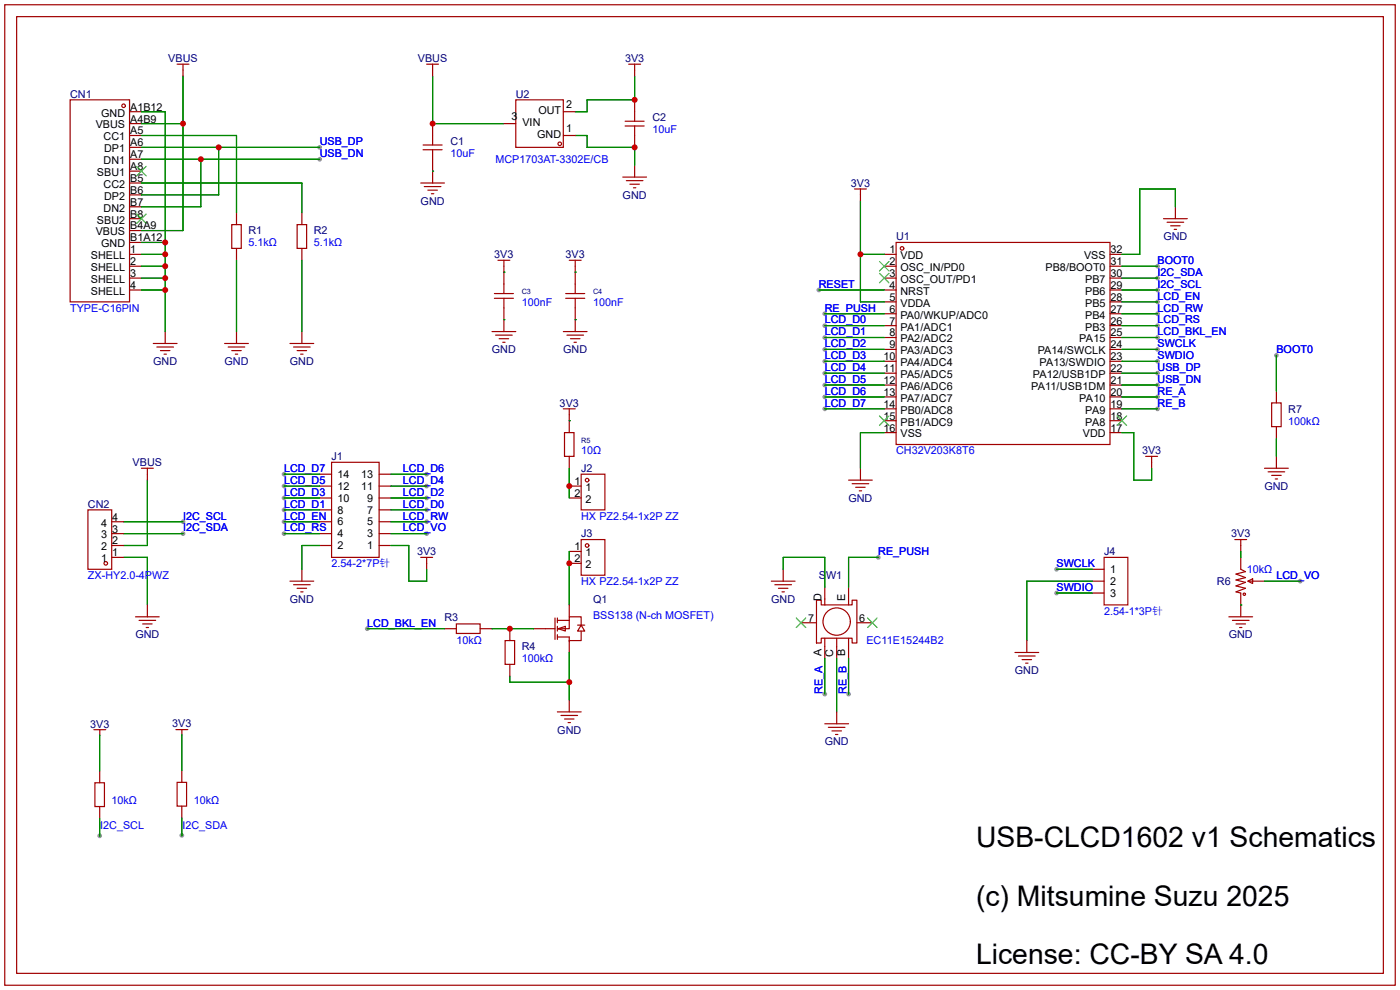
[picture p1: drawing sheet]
<svg xmlns="http://www.w3.org/2000/svg" width="299mm" height="212mm" viewBox="0 0 299 212" stroke-linecap="round" stroke-linejoin="round" font-family="sans-serif">
<g fill="#999">
<circle cx="247.4" cy="79.8" r=".51"/>
<circle cx="247.4" cy="82.3" r=".51"/>
<circle cx="68.3" cy="34" r=".51"/>
<circle cx="68.3" cy="31.5" r=".51"/>
<circle cx="39.1" cy="111.5" r=".51"/>
<circle cx="39.1" cy="114" r=".51"/>
<circle cx="78.5" cy="134.4" r=".51"/>
<circle cx="91.2" cy="114" r=".51"/>
<circle cx="60.7" cy="114" r=".51"/>
<circle cx="91.2" cy="111.5" r=".51"/>
<circle cx="60.7" cy="111.5" r=".51"/>
<circle cx="60.7" cy="109" r=".51"/>
<circle cx="91.2" cy="106.4" r=".51"/>
<circle cx="60.7" cy="106.4" r=".51"/>
<circle cx="91.2" cy="103.9" r=".51"/>
<circle cx="60.7" cy="103.9" r=".51"/>
<circle cx="91.2" cy="101.3" r=".51"/>
<circle cx="60.7" cy="101.3" r=".51"/>
<circle cx="91.2" cy="109" r=".51"/>
<circle cx="187.7" cy="119.1" r=".51"/>
<circle cx="176.3" cy="148.3" r=".51"/>
<circle cx="181.4" cy="148.3" r=".51"/>
<circle cx="176.3" cy="67.1" r=".51"/>
<circle cx="247.4" cy="74.7" r=".51"/>
<circle cx="247.4" cy="77.2" r=".51"/>
<circle cx="247.4" cy="56.9" r=".51"/>
<circle cx="175" cy="62" r=".51"/>
<circle cx="247.4" cy="62" r=".51"/>
<circle cx="247.4" cy="59.4" r=".51"/>
<circle cx="247.4" cy="69.6" r=".51"/>
<circle cx="247.4" cy="64.5" r=".51"/>
<circle cx="247.4" cy="67.1" r=".51"/>
<circle cx="247.4" cy="72.1" r=".51"/>
<circle cx="176.3" cy="69.6" r=".51"/>
<circle cx="176.3" cy="72.1" r=".51"/>
<circle cx="176.3" cy="74.7" r=".51"/>
<circle cx="176.3" cy="77.2" r=".51"/>
<circle cx="176.3" cy="79.8" r=".51"/>
<circle cx="176.3" cy="82.3" r=".51"/>
<circle cx="176.3" cy="84.8" r=".51"/>
<circle cx="176.3" cy="87.4" r=".51"/>
<circle cx="247.4" cy="87.4" r=".51"/>
<circle cx="247.4" cy="84.8" r=".51"/>
<circle cx="225.8" cy="121.7" r=".51"/>
<circle cx="225.8" cy="126.7" r=".51"/>
<circle cx="277.9" cy="124.2" r=".51"/>
<circle cx="272.8" cy="75.9" r=".51"/>
</g>
<g fill="none" stroke="#a10000" stroke-width=".25">
<path d="M1 1h297.2v209.6h-297.2zM3.6 3.6h292.1v204.4h-292.1zM37.8 13.7h2.6M39.1 13.7v2.6M91.2 13.7h2.5M92.5 13.7v2.6M134.4 13.7h2.5M135.6 13.7v2.6M15 21.3h12.7v43.2h-12.7zM27.7 23.9h2.5M27.7 26.4h2.5M27.7 29h2.5"/>
<path d="M27.7 31.5h2.5M27.7 34h2.5M27.7 36.6h2.5M27.7 39.1h2.5M89.9 39.1h5.1M90.4 31h4.1M90.4 32h4.1M90.7 39.9h3.5M92.5 26.4v4.6M92.5 32v7.1M107.7 26.4h2.5M110.2 21.3h10.2v10.2h-10.2z"/>
<path d="M120.4 23.9h2.5M120.4 29h2.5M133.1 37.8h5.1M133.6 25.9h4.1M133.6 26.9h4.1M133.9 38.6h3.5M134.6 39.4h2.1M135.6 21.3v4.6M135.6 26.9v4.6M135.6 35.3v2.5M27.7 54.4h2.5M27.7 56.9h2.5"/>
<path d="M27.7 59.4h2.5M27.7 46.7h2.5M27.7 41.7h2.5M27.7 44.2h2.5M27.7 49.3h2.5M27.7 51.8h2.5M49.5 48h2.1v5.1h-2.1zM50.5 45.5v2.5M50.5 53.1v2.5M63.5 48h2v5.1h-2zM64.5 45.5v2.5M64.5 53.1v2.5"/>
<path d="M91.4 40.6h2.1M92.2 41.4h.5M106.4 55.6h2.6M107.7 55.6v7.1M121.7 55.6h2.5M122.9 55.6v7.1M135.4 40.1h.5M182.6 40.4h2.6M183.9 40.4v2.5M189 54.4h2.5M189 56.9h2.5M189 59.4h2.5"/>
<path d="M191.5 51.8h45.7v43.2h-45.7zM237.2 54.4h2.6M237.2 56.9h2.6M237.2 59.4h2.6M248.7 46.7h5M249.4 47.5h3.6M250.2 48.3h2M251 49h.5M251.2 44.2v2.5M27.7 62h2.5M32.8 73.4h5M33.5 74.2h3.6"/>
<path d="M34.3 74.9h2M35.1 75.7h.5M35.3 70.9v2.5M48 73.4h5.1M48.8 74.2h3.5M49.5 74.9h2.1M50.3 75.7h.5M50.5 70.9v2.5M62 73.4h5.1M62.7 74.2h3.6M63.5 74.9h2M64.3 75.7h.5"/>
<path d="M64.5 70.9v2.5M105.2 70.9h5M105.7 63.8h4M105.7 62.7h4M105.9 71.6h3.6M106.7 72.4h2M107.4 73.2h.5M107.7 63.8v7.1M120.4 70.9h5.1M120.9 63.8h4.1M120.9 62.7h4.1M121.2 71.6h3.5"/>
<path d="M121.9 72.4h2.1M122.7 73.2h.5M122.9 63.8v7.1M189 62h2.5M189 64.5h2.5M189 67.1h2.5M189 69.6h2.5M189 72.1h2.5M189 74.7h2.5M189 77.2h2.5M189 79.8h2.5M237.2 62h2.6"/>
<path d="M237.2 64.5h2.6M237.2 67.1h2.6M237.2 69.6h2.6M237.2 72.1h2.6M237.2 74.7h2.6M237.2 77.2h2.6M237.2 79.8h2.6M70.9 98.8h10.1v20.3h-10.1zM120.4 87.4h2.5M120.6 92.5h2.1v5h-2.1zM121.7 87.4v5.1M121.7 97.5v2.6"/>
<path d="M189 82.3h2.5M189 84.8h2.5M189 87.4h2.5M189 89.9h2.5M189 92.5h2.5M237.2 82.3h2.6M237.2 84.8h2.6M237.2 87.4h2.6M237.2 89.9h2.6M237.2 92.5h2.6M244.9 97.5h2.5M246.1 97.5v2.6"/>
<path d="M271.8 86.1h2v5.1h-2zM272.8 83.6v2.5M272.8 91.2v2.5M272.8 97.5v2.6M18.8 109h5.1v12.7h-5.1zM23.9 116.6h2.5M23.9 114h2.5M23.9 111.5h2.5M23.9 119.1h2.5M30.2 100.1h2.6M31.5 100.1v2.5M68.3 116.6h2.6"/>
<path d="M68.3 114h2.6M68.3 111.5h2.6M68.3 109h2.6M68.3 106.4h2.6M68.3 103.9h2.6M68.3 101.3h2.6M81 116.6h2.6M81 114h2.6M81 111.5h2.6M81 109h2.6M81 106.4h2.6M81 103.9h2.6"/>
<path d="M81 101.3h2.6M89.9 119.1h2.6M91.2 119.1v2.6M121.7 106.4h2.5M121.7 103.9h2.5M121.7 117.9h2.5M124.2 101.3h5.1v7.7h-5.1zM124.2 115.3h5.1v7.6h-5.1zM181.4 102.6h5M182.1 103.4h3.6M182.9 104.1h2M183.6 104.9h.5"/>
<path d="M183.9 100.1v2.5M236 119.1h5v10.2h-5zM263.9 115.3h2.5M265.2 115.3v2.6M265.2 119.1v2.6l1 .5-2 .5 2 .7-2 .6 2 .5-2 .7 2 .5-2 .8 1 .2v5.1M270.3 100.1h5M271 100.8h3.6M271.8 101.6h2M272.5 102.4h.5M29 131.8h5M29.7 132.6h3.6M30.5 133.4h2"/>
<path d="M31.2 134.1h.5M31.5 129.3v2.5M62 124.2h5.1M62.7 125h3.6M63.5 125.7h2M64.3 126.5h.5M64.5 121.7v2.5M95 134.4h2.5M97.5 133.4h5.1v2h-5.1zM102.6 134.4h2.6M107.9 136.9h2.1v5.1h-2.1zM109 134.4v2.5"/>
<path d="M114 134.4h4.6M118.6 132.1v4.6M119.1 132.6h2.6v-.8h2.5v1.8M119.1 136.1h2.6v3.3M119.1 132.1v1M119.1 133.9v1M119.1 135.6v1.1M119.3 134.4l1.5-.5v1zM121.7 132.5v1.9h-2.6M121.7 120.4h2.5M121.7 129.3v2.5M123.4 133.6h1.6"/>
<path d="M124.2 133.6l.8 1.3h-1.6zM124.2 134.9v2h-2.5M164.8 124.2h5.1M165.6 125h3.6M166.4 125.7h2M167.1 126.5h.5M167.4 121.7v2.5M171.2 133.1h3.3M174.5 128.3h1v1h6.6v-1h1v9.1h-1v-1h-6.6v1h-1zM176.3 125.5v3.8M176.3 136.4v4.3M178.8 136.4v4.3"/>
<path d="M181.4 125.5v3.8M181.4 136.4v4.3M183.1 133.1h3.3M216.9 139.4h5.1M219.5 136.9v2.5M233.4 124.2h2.6M233.4 126.7h2.6M233.4 121.7h2.6M262.6 131.8h5.1M263.4 132.6h3.6M264.2 133.4h2M264.9 134.1h.5"/>
<path d="M266.7 124.2l1-.5v1zM266.7 124.2h3.6M20.1 156h2.5M21.3 156v1.2M37.6 155.9h2.5M38.9 155.9v1.3M109 142v2.5M119.1 152.1h5.1M119.9 152.9h3.5M120.6 153.7h2.1M121.4 154.4h.5M121.7 149.6v2.5"/>
<path d="M176.3 154.7h5.1M177 155.4h3.6M177.8 156.2h2M178.6 157h.5M178.8 152.1v2.6M217.7 140.2h3.5M218.4 141h2.1M219.2 141.7h.5"/>
<circle cx="26.4" cy="22.6" r=".38"/>
<circle cx="119.6" cy="30.7" r=".38"/>
<circle cx="192.8" cy="53.1" r=".38"/>
<circle cx="125.5" cy="102.6" r=".38"/>
<circle cx="125.5" cy="116.6" r=".38"/>
<circle cx="22.6" cy="120.4" r=".38"/>
<circle cx="178.8" cy="132.8" r="2.92"/>
<circle cx="265.9" cy="127" r=".25"/>
</g>
<g fill="none" stroke="#3c3" stroke-width=".25">
<path d="M29.2 35.6l2 2M31.2 35.6l-2 2M29.2 45.7l2 2.1M31.2 45.7l-2 2.1M188 55.9l2 2M188 58.4l2 2.1M190 55.9l-2 2M190 58.4l-2 2.1M188 88.9l2 2M190 88.9l-2 2M238.8 88.9l2 2M240.8 88.9l-2 2"/>
<path d="M170.2 132.1l2 2M172.2 132.1l-2 2M185.4 132.1l2.1 2M187.5 132.1l-2.1 2"/>
</g>
<g fill="none" stroke="#008700" stroke-width=".25">
<path d="M39.1 16.3v33h-8.9M92.5 16.3v10.1h15.2M135.6 16.3v5h-10.1v2.6h-2.6M30.2 23.9h5.1v47M30.2 26.4h8.9M30.2 29h20.3v16.5M30.2 39.1h34.3v6.4M30.2 34h38.1M30.2 31.5h38.1M42.9 34v10.2h-12.7M46.7 31.5v10.2h-16.5M92.5 36.6h.1"/>
<path d="M122.9 29h2.6v2.5h10.1v3.8M30.2 54.4h5.1M30.2 59.4h5.1M30.2 56.9h5.1M30.2 51.8h5.1M50.5 55.6v15.3M64.5 55.6v15.3M107.7 58.2h.1M122.9 58.2h.1M183.9 42.9v21.6h5.1M183.9 54.4h5.1M239.8 59.4h7.6"/>
<path d="M239.8 56.9h7.6M251.2 44.2v-3.8h-7.6v14h-3.8M30.2 62h5.1M107.7 68.3h.1M122.9 68.3h.1M175 62h14M176.3 79.8h12.7M176.3 67.1h12.7M176.3 74.7h12.7M176.3 77.2h12.7M176.3 69.6h12.7M176.3 72.1h12.7"/>
<path d="M239.8 79.8h7.6M239.8 64.5h7.6M239.8 62h7.6M239.8 67.1h7.6M239.8 74.7h7.6M239.8 77.2h7.6M239.8 69.6h7.6M239.8 72.1h7.6M272.8 75.9v7.7M121.7 89.9h.1M176.3 82.3h12.7M176.3 84.8h12.7"/>
<path d="M176.3 87.4h12.7M189 92.5h-5.1v7.6M239.8 82.3h7.6M239.8 92.5h2.5v10.1h3.8v-2.5M239.8 84.8h7.6M239.8 87.4h7.6M272.8 93.7v3.8M26.4 119.1h5.1v10.2M26.4 111.5h12.7M26.4 114h12.7M31.5 102.6v14h-5.1M60.7 111.5h7.6"/>
<path d="M60.7 114h7.6M60.7 109h7.6M60.7 106.4h7.6M60.7 103.9h7.6M60.7 101.3h7.6M68.3 116.6h-3.8v5.1M83.6 116.6h3.8v7.6h3.8v-2.5M83.6 111.5h7.6M83.6 114h7.6M83.6 109h7.6M83.6 106.4h7.6M83.6 103.9h7.6"/>
<path d="M83.6 101.3h7.6M121.7 100.1v6.3M121.7 117.9v11.4M187.7 119.1h-6.3v6.4M265.2 117.9v1.2M78.5 134.4h16.5M105.2 134.4h8.8M121.7 139.4v10.2M167.4 121.7v-2.6h8.9v6.4M225.8 121.7h7.6M225.8 126.7h7.6M233.4 124.2h-13.9v12.7"/>
<path d="M265.2 129.3h.1M270.3 124.2h7.6M109 144.5v1.3h12.7M176.3 140.7v7.6M178.8 140.7v11.4M181.4 140.7v7.6"/>
</g>
<circle cx="21.3" cy="178.6" r=".51" fill="#999"/>
<path d="M20.3 167.3h2v5.1h-2zM21.3 164.8v2.5M21.3 172.4v2.5" fill="none" stroke="#a10000" stroke-width=".25"/>
<path d="M21.3 157.1v7.7M21.3 174.9v3.8" fill="none" stroke="#008700" stroke-width=".25"/>
<circle cx="38.9" cy="178.5" r=".51" fill="#999"/>
<path d="M37.8 167.2h2.1v5.1h-2.1zM38.9 164.7v2.5M38.9 172.3v2.5" fill="none" stroke="#a10000" stroke-width=".25"/>
<path d="M38.9 157v7.7M38.9 174.8v3.8" fill="none" stroke="#008700" stroke-width=".25"/>
<g fill="#c00">
<circle cx="183.9" cy="54.4" r=".63"/>
<circle cx="35.3" cy="62" r=".63"/>
<circle cx="35.3" cy="59.4" r=".63"/>
<circle cx="35.3" cy="56.9" r=".63"/>
<circle cx="35.3" cy="54.4" r=".63"/>
<circle cx="35.3" cy="51.8" r=".63"/>
<circle cx="39.1" cy="26.4" r=".63"/>
<circle cx="42.9" cy="34" r=".63"/>
<circle cx="46.7" cy="31.5" r=".63"/>
<circle cx="135.6" cy="31.5" r=".63"/>
<circle cx="135.6" cy="21.3" r=".63"/>
<circle cx="92.5" cy="26.4" r=".63"/>
<circle cx="121.7" cy="120.4" r=".63"/>
<circle cx="121.7" cy="145.8" r=".63"/>
<circle cx="109" cy="134.4" r=".63"/>
<circle cx="121.7" cy="103.9" r=".63"/>
</g>
<g font-size="6.1">
<text x="208.6" y="181.1">USB-CLCD1602 v1 Schematics</text>
<text x="208.6" y="193.6">(c) Mitsumine Suzu 2025</text>
<text x="208.6" y="206.1">License: CC-BY SA 4.0</text>
</g>
<g font-size="2.3" fill="#000080">
<text x="36" y="13.3">VBUS</text>
<text x="89.3" y="13.3">VBUS</text>
<text x="133.6" y="13.3">3V3</text>
<text x="15" y="20.9">CN1</text>
<text x="110.2" y="20.9">U2</text>
<text x="139.4" y="26">C2</text>
<text x="96.3" y="31">C1</text>
<text x="181.8" y="39.9">3V3</text>
<text x="89.9" y="43.7">GND</text>
<text x="133.1" y="42.5">GND</text>
<text x="53.1" y="50.1">R1</text>
<text x="67.1" y="50.1">R2</text>
<text x="191.5" y="51.4">U1</text>
<text x="248.6" y="51.4">GND</text>
<text x="105.6" y="55.2">3V3</text>
<text x="120.9" y="55.2">3V3</text>
<text x="105.1" y="75.5">GND</text>
<text x="120.4" y="75.5">GND</text>
<text x="32.7" y="78">GND</text>
<text x="48" y="78">GND</text>
<text x="62" y="78">GND</text>
<text x="119.6" y="86.9">3V3</text>
<text x="275.3" y="88.2">R7</text>
<text x="28.4" y="99.6">VBUS</text>
<text x="70.9" y="98.3">J1</text>
<text x="124.2" y="100.9">J2</text>
<text x="244.1" y="97.1">3V3</text>
<text x="181.3" y="107.2">GND</text>
<text x="270.2" y="104.7">GND</text>
<text x="18.8" y="108.5">CN2</text>
<text x="89.1" y="118.7">3V3</text>
<text x="124.2" y="114.9">J3</text>
<text x="236" y="118.7">J4</text>
<text x="263.1" y="114.9">3V3</text>
<text x="175" y="123.7">SW1</text>
<text x="260.1" y="125">R6</text>
<text x="62" y="128.8">GND</text>
<text x="126.7" y="128.8">Q1</text>
<text x="164.8" y="128.8">GND</text>
<text x="28.9" y="136.4">GND</text>
<text x="95" y="132.6">R3</text>
<text x="262.6" y="136.4">GND</text>
<text x="111.5" y="139">R4</text>
<text x="216.9" y="144.1">GND</text>
<text x="19.3" y="155.5">3V3</text>
<text x="36.8" y="155.5">3V3</text>
<text x="119.1" y="156.8">GND</text>
<text x="176.3" y="159.3">GND</text>
</g>
<g font-size="2.3">
<text x="27.8" y="23.6">A1B12</text>
<text x="121" y="23.2">2</text>
<text x="20.5" y="27.5">VBUS</text>
<text x="21.6" y="24.9">GND</text>
<text x="22.1" y="30">CC1</text>
<text x="27.8" y="26.2">A4B9</text>
<text x="27.8" y="28.7">A5</text>
<text x="109.3" y="25.7">3</text>
<text x="111.7" y="27">VIN</text>
<text x="114.8" y="29.5">GND</text>
<text x="115.1" y="24.4">OUT</text>
<text x="121" y="28.2">1</text>
<text x="22.1" y="35.1">DN1</text>
<text x="22.3" y="32.5">DP1</text>
<text x="27.8" y="31.3">A6</text>
<text x="27.8" y="33.8">A7</text>
<text x="20.7" y="37.6">SBU1</text>
<text x="22.1" y="40.2">CC2</text>
<text x="27.8" y="36.3">A8</text>
<text x="27.8" y="38.9">B5</text>
<text x="27.8" y="41.4">B6</text>
<text x="20.7" y="47.8">SBU2</text>
<text x="22.1" y="45.2">DN2</text>
<text x="22.3" y="42.7">DP2</text>
<text x="27.8" y="44">B7</text>
<text x="27.8" y="46.5">B8</text>
<text x="20.5" y="50.3">VBUS</text>
<text x="21.6" y="52.9">GND</text>
<text x="27.8" y="49">B4A9</text>
<text x="27.8" y="51.6">B1A12</text>
<text x="19.4" y="55.4">SHELL</text>
<text x="19.4" y="57.9">SHELL</text>
<text x="27.8" y="54.1">1</text>
<text x="27.8" y="56.7">2</text>
<text x="27.8" y="59.2">3</text>
<text x="190.1" y="54.1">1</text>
<text x="190.1" y="56.7">2</text>
<text x="190.1" y="59.2">3</text>
<text x="192.5" y="55.4">VDD</text>
<text x="192.5" y="57.9">OSC_IN/PD0</text>
<text x="223.5" y="57.9">PB8/BOOT0</text>
<text x="231.7" y="55.4">VSS</text>
<text x="237.4" y="59.2">30</text>
<text x="237.4" y="56.7">31</text>
<text x="237.4" y="54.1">32</text>
<text x="19.4" y="60.5">SHELL</text>
<text x="19.4" y="63">SHELL</text>
<text x="27.8" y="61.7">4</text>
<text x="190.1" y="61.7">4</text>
<text x="190.1" y="64.3">5</text>
<text x="192.5" y="60.5">OSC_OUT/PD1</text>
<text x="192.5" y="63">NRST</text>
<text x="192.5" y="65.6">VDDA</text>
<text x="231.9" y="65.6">PB5</text>
<text x="231.9" y="63">PB6</text>
<text x="231.9" y="60.5">PB7</text>
<text x="237.4" y="64.3">28</text>
<text x="237.4" y="61.7">29</text>
<text x="190.1" y="66.8">6</text>
<text x="190.1" y="69.4">7</text>
<text x="190.1" y="71.9">8</text>
<text x="192.5" y="68.1">PA0/WKUP/ADC0</text>
<text x="192.5" y="70.6">PA1/ADC1</text>
<text x="231.9" y="70.6">PB3</text>
<text x="231.9" y="68.1">PB4</text>
<text x="237.4" y="71.9">25</text>
<text x="237.4" y="69.4">26</text>
<text x="237.4" y="66.8">27</text>
<text x="188.8" y="77">10</text>
<text x="190.1" y="74.4">9</text>
<text x="192.5" y="73.2">PA2/ADC2</text>
<text x="192.5" y="75.7">PA3/ADC3</text>
<text x="221.8" y="75.7">PA14/SWCLK</text>
<text x="230.6" y="73.2">PA15</text>
<text x="237.4" y="77">23</text>
<text x="237.4" y="74.4">24</text>
<text x="188.8" y="79.5">11</text>
<text x="188.8" y="82.1">12</text>
<text x="192.5" y="78.3">PA4/ADC4</text>
<text x="192.5" y="80.8">PA5/ADC5</text>
<text x="192.5" y="83.3">PA6/ADC6</text>
<text x="220.4" y="83.3">PA11/USB1DM</text>
<text x="220.8" y="80.8">PA12/USB1DP</text>
<text x="222.2" y="78.3">PA13/SWDIO</text>
<text x="237.4" y="82.1">21</text>
<text x="237.4" y="79.5">22</text>
<text x="188.8" y="84.6">13</text>
<text x="188.8" y="87.1">14</text>
<text x="188.8" y="89.7">15</text>
<text x="192.5" y="85.9">PA7/ADC7</text>
<text x="192.5" y="88.4">PB0/ADC8</text>
<text x="230.6" y="85.9">PA10</text>
<text x="231.9" y="88.4">PA9</text>
<text x="237.4" y="89.7">18</text>
<text x="237.4" y="87.1">19</text>
<text x="237.4" y="84.6">20</text>
<text x="188.8" y="92.2">16</text>
<text x="192.5" y="91">PB1/ADC9</text>
<text x="192.5" y="93.5">VSS</text>
<text x="231.4" y="93.5">VDD</text>
<text x="231.9" y="91">PA8</text>
<text x="237.4" y="92.2">17</text>
<text x="72.1" y="107.2">10</text>
<text x="72.1" y="104.7">12</text>
<text x="72.1" y="102.1">14</text>
<text x="77.2" y="104.7">11</text>
<text x="77.2" y="102.1">13</text>
<text x="78.5" y="107.2">9</text>
<text x="122.8" y="103.7">1</text>
<text x="122.8" y="106.2">2</text>
<text x="125.1" y="104.9">1</text>
<text x="125.1" y="107.5">2</text>
<text x="21.7" y="112.5">4</text>
<text x="24" y="113.8">3</text>
<text x="24" y="111.3">4</text>
<text x="72.1" y="112.3">6</text>
<text x="72.1" y="109.8">8</text>
<text x="78.5" y="112.3">5</text>
<text x="78.5" y="109.8">7</text>
<text x="21.7" y="117.6">2</text>
<text x="21.7" y="115.1">3</text>
<text x="24" y="118.9">1</text>
<text x="24" y="116.4">2</text>
<text x="72.1" y="117.4">2</text>
<text x="72.1" y="114.8">4</text>
<text x="78.5" y="117.4">1</text>
<text x="78.5" y="114.8">3</text>
<text x="122.8" y="117.6">1</text>
<text x="125.1" y="118.9">1</text>
<text x="21.7" y="120.2">1</text>
<text x="122.8" y="120.2">2</text>
<text x="125.1" y="121.4">2</text>
<text x="237.2" y="122.5">1</text>
<text x="237.2" y="125">2</text>
<text x="175.6" y="128.5" transform="rotate(-90 175.6 128.5)">D</text>
<text x="180.6" y="128.5" transform="rotate(-90 180.6 128.5)">E</text>
<text x="237.2" y="127.5">3</text>
<text x="172.7" y="132.9">7</text>
<text x="183.6" y="132.9">6</text>
<text x="175.6" y="140.2" transform="rotate(-90 175.6 140.2)">A</text>
<text x="178.1" y="140.3" transform="rotate(-90 178.1 140.3)">C</text>
<text x="180.6" y="140.2" transform="rotate(-90 180.6 140.2)">B</text>
</g>
<g font-size="2.3" fill="#00f">
<text x="139.4" y="28.5">10uF</text>
<text x="68.3" y="33.6">USB_DN</text>
<text x="68.3" y="31">USB_DP</text>
<text x="96.3" y="33.6">10uF</text>
<text x="105.9" y="34.9">MCP1703AT-3302E/CB</text>
<text x="53.1" y="52.6">5.1kΩ</text>
<text x="67.1" y="52.6">5.1kΩ</text>
<text x="247.4" y="56.4">BOOT0</text>
<text x="247.4" y="59">I2C_SDA</text>
<text x="111.5" y="65.3">100nF</text>
<text x="126.7" y="65.3">100nF</text>
<text x="175" y="61.5">RESET</text>
<text x="247.4" y="61.5">I2C_SCL</text>
<text x="247.4" y="64.1">LCD_EN</text>
<text x="15" y="66.6">TYPE-C16PIN</text>
<text x="176.3" y="66.6">RE_PUSH</text>
<text x="176.3" y="69.1">LCD_D0</text>
<text x="176.3" y="71.7">LCD_D1</text>
<text x="247.4" y="69.1">LCD_RS</text>
<text x="247.4" y="66.6">LCD_RW</text>
<text x="247.4" y="71.7">LCD_BKL_EN</text>
<text x="176.3" y="74.2">LCD_D2</text>
<text x="176.3" y="76.8">LCD_D3</text>
<text x="247.4" y="74.2">SWCLK</text>
<text x="247.4" y="76.8">SWDIO</text>
<text x="272.8" y="75.5">BOOT0</text>
<text x="176.3" y="79.3">LCD_D4</text>
<text x="176.3" y="81.8">LCD_D5</text>
<text x="247.4" y="79.3">USB_DP</text>
<text x="247.4" y="81.8">USB_DN</text>
<text x="176.3" y="84.4">LCD_D6</text>
<text x="176.3" y="86.9">LCD_D7</text>
<text x="247.4" y="86.9">RE_B</text>
<text x="247.4" y="84.4">RE_A</text>
<text x="275.3" y="90.7">100kΩ</text>
<text x="60.7" y="100.9">LCD_D7</text>
<text x="86.1" y="100.9">LCD_D6</text>
<text x="124.2" y="97.1">10Ω</text>
<text x="191.5" y="97.1">CH32V203K8T6</text>
<text x="60.7" y="106">LCD_D3</text>
<text x="60.7" y="103.4">LCD_D5</text>
<text x="86.1" y="106">LCD_D2</text>
<text x="86.1" y="103.4">LCD_D4</text>
<text x="39.1" y="111">I2C_SCL</text>
<text x="39.1" y="113.6">I2C_SDA</text>
<text x="60.7" y="113.6">LCD_RS</text>
<text x="60.7" y="111">LCD_EN</text>
<text x="60.7" y="108.5">LCD_D1</text>
<text x="86.1" y="113.6">LCD_VO</text>
<text x="86.1" y="111">LCD_RW</text>
<text x="86.1" y="108.5">LCD_D0</text>
<text x="124.2" y="111">HX PZ2.54-1x2P ZZ</text>
<text x="187.7" y="118.7">RE_PUSH</text>
<text x="18.8" y="123.7">ZX-HY2.0-4PWZ</text>
<text x="70.9" y="121.2">2.54-2*7P针</text>
<text x="124.2" y="125">HX PZ2.54-1x2P ZZ</text>
<text x="225.8" y="121.2">SWCLK</text>
<text x="266.4" y="122.5">10kΩ</text>
<text x="272.8" y="123.7">LCD_VO</text>
<text x="225.8" y="126.3">SWDIO</text>
<text x="236" y="131.4">2.54-1*3P针</text>
<text x="78.5" y="133.9">LCD_BKL_EN</text>
<text x="97.5" y="137.7">10kΩ</text>
<text x="126.7" y="132.4">BSS138 (N-ch MOSFET)</text>
<text x="185.2" y="137.7">EC11E15244B2</text>
<text x="111.5" y="141.5">100kΩ</text>
<text x="175.8" y="148.3" transform="rotate(-90 175.8 148.3)">RE_A</text>
<text x="180.9" y="148.3" transform="rotate(-90 180.9 148.3)">RE_B</text>
<text x="23.8" y="171.9">10kΩ</text>
<text x="41.4" y="171.8">10kΩ</text>
<text x="21.4" y="177.3">I2C_SCL</text>
<text x="39" y="177.2">I2C_SDA</text>
</g>
<g font-size="1.6" fill="#000080">
<text x="111.5" y="62.9">C3</text>
<text x="126.7" y="62.9">C4</text>
<text x="124.2" y="94.7">R5</text>
</g>
</svg>
